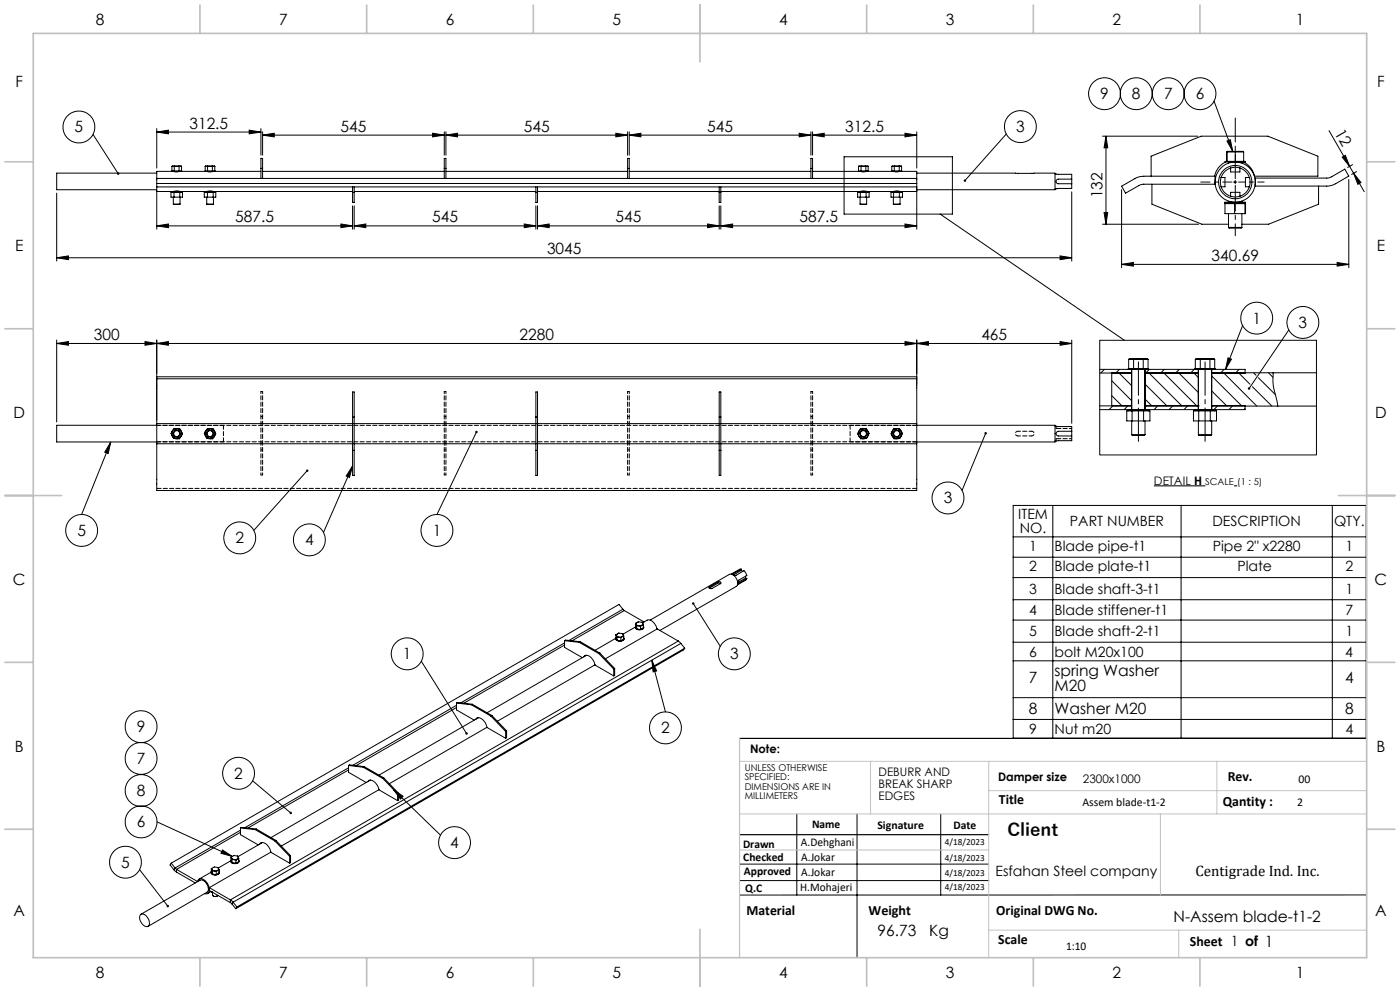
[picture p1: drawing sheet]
<svg xmlns="http://www.w3.org/2000/svg" width="420mm" height="297mm" viewBox="0 0 420 297" stroke-linecap="round" stroke-linejoin="round" font-family="sans-serif">
<g fill="none" stroke="#000" stroke-width=".3">
<path d="M47 39.6l3.5-.6v1.1zM47 38.6v11.8M47 39.6h31.3M74.8 39l3.5 .6-3.5 .5zM78.3 38.6v7.9M78.8 39.5v7M129.8 39.9l3.5 .6-3.5 .5zM133.3 39.5v7M133.8 39.5v7M184.7 39.9l3.6 .6-3.6 .5zM188.3 39.5v7M188.8 39.5v7"/>
<path d="M239.7 39.9l3.6 .6-3.6 .5zM243.3 39.5v7M243.8 39.5v7M271.5 39.9l3.5 .6-3.5 .5zM275 39.5v10.9M364.2 30.3l5.6 15.1M398.7 39.2l6.2 10.7M17 57.9v20.3M27.9 40.3l7.6 11.7M47 51.9h-30v5h30M47 53.5v2.5M47 56h228v1.4h-4.4"/>
<path d="M47 56v1.4h4.5M47 55h228M47 53.5h228M47 57v11.7M51.3 57.6h3.5v1.5h-3.5zM51.5 57.4h3.1M51.5 51.4h3M51.5 51.4h-4.5v2.1M51.5 57.5v.1M51.6 49.8h2.9M51.6 49.8v1.5M52 59.1v2.1"/>
<path d="M52 51.4l.9 .1 1.1-.1M52 57.4l1-.2 1 .2M52.2 57.6v1.5M52.4 49.8l-.1 1.5M53.7 49.8v1.5M53.9 57.6v1.5M54 57.4h.1M54 51.4h.1M54 59.1v2.1M54.5 49.8v1.5M54.5 57.5v.1M54.5 51.4h7"/>
<path d="M54.6 57.4h6.9M61.3 57.6h3.4v1.5h-3.4zM61.5 57.4h3.1M61.5 51.4h3M61.5 57.5v.1M61.6 49.8h2.9M61.6 49.8v1.5M62 51.4l.9 .1 1.1-.1M62 57.4l.9-.2 1.1 .2M62 59.1v2.1M62.2 57.6v1.5M62.3 49.8v1.5"/>
<path d="M63.7 49.8v1.5M64 57.6v1.5M64 57.4h.1M64 51.4h.1M64 59.1v2.1M64.5 49.8v1.5M64.5 57.5v.1M64.5 51.4h13.8M64.6 57.4h41.2M78.3 53.5v-6h.5v6M78.3 50.5h.5M78.8 51.4h54.5"/>
<path d="M78.8 40.5l3.5-.6v1.1zM78.8 40.5h54.5M105.8 56v4.7h.5v-4.7M105.8 57.7h.5M106.3 57.4h54.5M133.3 53.5v-6h.5v6M133.3 50.5h.5M133.8 51.4h54.5M133.8 40.5l3.5-.6v1.1zM133.8 40.5h54.5M160.8 56v4.7h.5v-4.7M160.8 57.7h.5"/>
<path d="M161.3 57.4h54.5M188.3 53.5v-6h.5v6M188.3 50.5h.5M188.8 40.5l3.5-.6v1.1zM188.8 40.5h54.5M188.8 51.4h54.5M215.8 56v4.7h.5v-4.7M215.8 57.7h.5M216.3 57.4h41.2M243.3 53.5v-6h.5v6M243.3 50.5h.5M243.8 51.4h13.7"/>
<path d="M243.8 40.5l3.5-.6v1.1zM243.8 40.5h31.2M253.2 47h32.5v17.2h-32.5zM257.3 57.6h3.4v1.5h-3.4zM257.5 57.4h3.1M257.5 57.4l3.1 .1M257.5 51.3l3 .1M257.5 51.4h3M257.5 57.5v.1M257.6 49.8l-.1 1.6M257.6 49.8h2.9M258 57.4l.9-.2 1.1 .2"/>
<path d="M258 51.4l.9 .1 1.1-.1M258 59.1v2.1M258.1 57.6v1.5M258.4 49.8l-.1 1.5M259.7 49.8l.1 1.5M259.8 57.6v1.5M260 57.4h.1M260 51.4h.1M260 59.1v2.1M260.5 49.8v1.5M260.5 51.4h7M260.6 57.4l-.1 .2"/>
<path d="M260.6 57.4h6.9M267.3 57.6h3.5v1.5h-3.5zM267.5 57.4h3.1M267.5 51.3l3 .1M267.5 51.4h3M267.5 57.5v.1M267.5 49.8v1.6M267.5 49.8h3M268 59.1v2.1M268 57.4l.9-.2 1.1 .2M268 51.4l.9 .1 1.1-.1M268.1 57.6v1.5"/>
<path d="M268.4 49.8l-.1 1.5M269.7 49.8l.1 1.5M269.8 57.6v1.5M270 57.4h.1M270 51.4h.1M270 59.1v2.1M270.5 49.8v1.5M270.5 51.4h4.5v2.1M270.5 57.5v.1M275 51.9h41.5v5h-41.5M275 53.5v15.2M301.9 40.2l-12.4 13.9"/>
<path d="M316.5 52.1l5 .1v1.5M321.5 55.1v1.4l-5 .1M321.5 53.7h-4a.69 .69 0 0 0-.7 .7 .69 .69 0 0 0 .7 .7h4M321.5 53.7v1.4M321.5 57.5v20.7M330.8 40.8h28.5M331.8 40.8v26.4M331.8 40.8l.5 3.5h-1.1zM336.5 56.8v23.4M345.6 55.2v6l15 6h7.9M364.5 55.2v-2.4h-21.4l-2.4 .6-4.2 2.4 1.2 2.1 4.1-2.4 1.1-.3h21.7M366.3 56a4.4 4.4 0 0 0 2.9 2.8"/>
<path d="M366.3 53.2l-.2 1.3 .2 1.5M366.3 53.2h1.2v2.8h-1.2M367.6 48.4h6v.1h-4.6a1.25 1.25 0 0 1-1.4-.1zM367.6 48.5a6.1 6.1 0 0 0-3.2 4.3M368.1 45.5h.1M368.1 45.5h5M368.1 45.5l.2-.1h4.6l.2 .1M368.1 45.5v2.9M368.1 42.3l1-.4 .7 3.5zM368.5 48.5v.4M369.2 50.3a4.5 4.5 0 0 0-2.9 2.9M369.2 50.3l1.3-.2 1.5 .2"/>
<path d="M369.2 58.8l1.4 .3 1.4-.3M369.2 58.8v-1.2h2.8v1.2M369.2 50.3v1.2h2.8v-1.2M370.1 54.6h1M370.6 54.1v1M370.6 45.4v3M372 50.3a4.4 4.4 0 0 1 2.8 2.9M372.6 48.5v.4M373.1 48.5a6.3 6.3 0 0 1 3.2 4.3h19.1v-6l-15-6h-20l-15.1 6v6M373.1 45.5v2.9M374.8 56a4.2 4.2 0 0 1-2.8 2.8M374.8 53.2v.1a4.1 4.1 0 0 1 0 2.7"/>
<path d="M374.8 53.2h-1.2v2.8h1.2M376.6 55.2h.1M376.6 53.4h21.8l1.1-.4 3.9-2.3 1.2 2.1-4.5 2.6-1.7 .4h-21.8zM395.6 55.8v5.4l-15 6h-8M402.7 47.1l.9-.5 1.3 3.3zM404.6 53.8v26.4M404.9 49.9l1.2 2M405.8 49.4l-1.5 .8M406.1 51.9l2.2 2.8-.9 .5zM406.1 51.9l3.2 5.5M407 51.4l-1.5 .9M17 77.3l3.5-.6v1.1z"/>
<path d="M17 77.3h304.5M47 67.7l3.5-.6v1.1zM47 67.7h58.8M52 61.2h2M62 61.2h2M102.3 67.1l3.5 .6-3.5 .5zM105.8 61.7v7M106.3 67.7l3.4-.6v1.1zM106.3 67.7h54.5M106.3 61.7v7M157.3 67.1l3.5 .6-3.5 .5zM160.8 61.7v7"/>
<path d="M161.3 67.7l3.4-.6v1.1zM161.3 67.7h54.5M161.3 61.7v7M212.3 67.1l3.5 .6-3.5 .5zM215.8 61.7v7M216.3 67.7l3.5-.6v1.1zM216.3 67.7h58.7M216.3 61.7v7M258 61.2h2M268 61.2h2M271.5 67.1l3.5 .6-3.5 .5zM282 64.2l55.3 37.8"/>
<path d="M318 76.7l3.5 .6-3.5 .5zM330.8 67.2h28.8M331.2 63.7h1.1l-.5 3.5zM336.5 79.2l3.5-.5v1.1zM336.5 79.2h68.1M367.5 60.6h6.2v.2h-6.2zM367.5 61h6.2v3h-6.2zM367.6 60.8v.2M368.5 68.2h4.1M368.5 68.2l.3 .2h3.6l.2-.2M368.5 60.3v.3M368.5 64v4.2"/>
<path d="M370.4 61v3M372.6 60.3v.3M372.6 64v4.2M373.5 61v3M373.6 60.8v.2M401.1 78.7l3.5 .5-3.5 .6zM372.8 97.6l-5.1 13.1M386.6 98.9l-11.9 17.5M17 102.9l3.5-.5v1.1zM17 101.9v24.6M17 102.9h304.5M43.5 102.4l3.5 .5-3.5 .6z"/>
<path d="M47 115.5v.7M47 101.9v25.1M47 112.9h228M47 113.5h228M47 102.9l3.5-.5v1.1zM105.8 117.5h.5v25h-.5zM160.8 117.5h.5v25h-.5zM215.8 117.5h.5v25h-.5zM271.5 102.4l3.5 .5-3.5 .6zM275 102.9l3.5-.5v1.1zM275 101.9v25.1M318 102.4l3.5 .5-3.5 .6z"/>
<path d="M321.5 101.9v25M329.9 111.8h9.6M329.9 110.7h8.6M329.9 102h65v34.3h-65zM331.3 110.7l-1.1 1.1M333.5 118.6l3.1 3M333.5 114.1l6 6M333.5 111.8v9.8M335.7 111.8l3.8 3.8M335.8 110.7l-1.1 1.1M338.5 110.7h6M338.5 110.7v-.2h6v.2"/>
<path d="M338.6 107.7h5.8M338.6 107.7l.2-.2h5.4l.2 .2M338.6 107.7v2.8M339.5 110.7v12.1M339.5 111.5l-.3 .3M340.2 107.5l-.1 3M342.9 107.5l.1 3M343.5 110.7v12.1M343.5 111.8h16M343.5 111.8h.1M343.5 119.6l2 2M343.5 115.1l6.6 6.5"/>
<path d="M344.4 107.7v2.8M344.5 110.7h14M344.7 111.8l9.8 9.8M344.8 110.7l-1.1 1.1M349.2 111.8l9.8 9.8M349.3 110.7l-1.1 1.1M353.7 111.8l5.8 5.8M353.8 110.7l-1.1 1.1M358.2 111.8l1.3 1.3M358.3 110.7l-1.1 1.1M358.5 110.7h6M358.5 110.7v-.2h6v.2"/>
<path d="M358.6 107.7h5.8M358.6 107.7l.2-.2h5.4l.2 .2M358.6 107.7v2.8M359.5 110.7v12.1M360.2 107.5l-.1 3M362.9 107.5l.1 3M363.5 117.2l4.5 4.4M363.5 112.7l9 8.9M363.5 110.7v12.1M364.4 107.7v2.8M364.5 110.7h9v1.1h-10M367.1 111.8l9.9 9.9"/>
<path d="M367.3 110.7l-1.2 1.1M368.4 107.2l1 .4-1.7 3.1zM371.7 111.8l3.3 3.3M371.8 110.7l-1.1 1.1M373.5 111.7h21.4M375.7 115.9l5.9 5.8M376.1 111.7l.7 .8M377.5 113.2l5.1 5.1M380.5 111.7l1.4 1.4M382 111.7v.7a21.5 21.5 0 0 0 1.2 8.3l.1 1M33.2 132.5l-8.7 21.7M33.2 132.5l-.7 3.4-1.1-.4z"/>
<path d="M47 127.5h-30v5h30M47 133v14h228v-14M47 127v6M47 127h58.8M47 133h58.8M51.5 130.3l.4 .7M52 128.8l-.5 .7M52.2 128.4l1.7 .1 .9 1.5-1 1.5-1.7-.1-.8-1.5zM52.6 131.4l.7 .1M52.7 128.4l.8 .1M54.2 128.9l.3 .7M54.5 130.5l-.4 .6"/>
<path d="M61.5 130.3l.3 .7M61.9 128.8l-.4 .7M62.2 128.4l1.8 .1 .7 1.5-.9 1.5-1.7-.1-.8-1.5zM62.5 131.4l.8 .1M62.7 128.4l.8 .1M64.2 128.9l.3 .7M64.5 130.5l-.4 .6M105.8 139.7l-8.8 19.9M105.8 125h.5M105.8 135h.5M105.8 139.7l-1 3.4-.9-.4zM106.3 127h54.5"/>
<path d="M106.3 133h54.5M142.9 129.5l-11.8 24.7M160.8 125h.5M160.8 135h.5M161.3 127h54.5M161.3 133h54.5M215.8 125h.5M215.8 135h.5M216.3 127h58.7M216.3 133h58.7M257.5 130.5l.5 .6M257.8 128.9l-.3 .7"/>
<path d="M258.1 128.5l1.7-.1 .9 1.5-.7 1.5-1.8 .1-.9-1.5zM259.3 128.4l-.7 .1M259.5 131.4l-.8 .1M260.1 128.8l.4 .7M260.5 130.3l-.3 .7M267.5 130.5l.5 .6M267.9 128.9l-.4 .7M268.1 128.5l1.7-.1 1 1.5-.9 1.5-1.7 .1-.9-1.5zM269.3 128.4l-.8 .1M269.5 131.4l-.8 .1M270.1 128.8l.4 .7M270.5 130.3l-.3 .7"/>
<path d="M275 127.5h41.5v5h-41.5M275 127v6M295.7 129.9l-7.1 17.1M316.5 127.7l5 .1v1.5M321.5 129.3h-4a.71 .71 0 0 0-.7 .7 .71 .71 0 0 0 .7 .7h4M321.5 130.7v1.4l-5 .1M321.5 129.3v1.4M329.9 121.6h9.6M329.9 122.8h8.5M333.9 121.6l-1.2 1.2M338 123.2h7v2.9h-7zM338.3 121.6l-1 1.2"/>
<path d="M338.4 122.8h6.2M338.4 122.8v.1h6.2v-.1M338.5 122.9v.3M339.5 130.3h4M339.5 130.3l.2 .2h3.6l.2-.2M339.5 126.1v4.2M339.6 123.2v2.9M343.1 123.2v2.9M343.5 121.6h.1M343.5 126.1v4.2M343.5 121.6h16M344.5 122.9v.3"/>
<path d="M344.6 122.8h13.8M347.3 121.6l-1.1 1.2M351.8 121.6l-1.1 1.2M356.3 121.6l-1.1 1.2M358 123.2h6.9v2.9h-6.9zM358.4 122.8h6.2M358.4 122.8v.1h6.2v-.1M358.5 122.9v.3M359.5 121.6h.1M359.5 130.3h4M359.5 130.3l.2 .2h3.6l.2-.2M359.5 126.1v4.2"/>
<path d="M359.6 123.2v2.9M363.1 123.2v2.9M363.5 121.6h.1M363.5 121.6h10v1.2h-8.9M363.5 126.1v4.2M364.5 122.9v.3M365.3 121.6l-1.1 1.2M369.8 121.6l-1.1 1.2M373.5 122.4l-.3 .4M373.5 121.7h21.4M92.1 141.1l-16 17.9M304 151.5h105.9v69.7h-105.9z"/>
<path d="M315.8 151.5v69.7M346.2 145.6h12M354.3 151.5v69.7M360.6 145.6h1M370.2 145.6h1M399.7 151.5v69.7M212.8 175.9v.3M212.8 176.2v.1M215.3 174.4a.5 .5 0 0 1 .6-.1 .5 .5 0 0 1 .3 .6l-2.6 1.5a.53 .53 0 0 1-.5 0 .53 .53 0 0 1-.3-.5M215.3 174.8l.9 .1M215.3 174.4l-2.5 1.5M215.3 174.8l-2.5 1.4"/>
<path d="M215.3 174.4v.4M220 171.9l-.1 .1a.57 .57 0 0 0 .9 .4l2.4-1.4 .5 .7 .3 .8-2.4 1.4a.47 .47 0 0 0-.3 .5 .47 .47 0 0 0 .4 .4M222.4 170.6h-.4l-2.6 1.4M222.4 170.6l-2.4 1.3M222.4 171l-2.4 1.3v-.4M222.4 171l.4 .2M222.4 170.6v.4M223.7 173.2l-2.4 1.4 .4 .2M223.7 172.7v.5M223.7 173.2l.3 .2M224 173.4l-.3 .4-2.5 1.5M224 173.4l-2.3 1.4"/>
<path d="M304 160.9h105.9M304 167h105.9M304 173.1h105.9M304 179.7h105.9M126.4 198.2l13.6 21.6M169.4 192v2l5.3 3.1M169.4 192l4.4 .5M169.4 192l.3-.2 4.4 .5M169.4 193.3l-30.2 17.4M169.4 192.7l-31.1 17.9M173.8 192.5l5.9 3.4M174.1 192.3l-.3 .2"/>
<path d="M174.1 192.3l5.9 3.5M175.1 196.8a1.62 1.62 0 0 1 2.7 .8l.7 1.7 5.6 3.3M175.6 196.4l-.2 .3M175.9 196.4l-29.8 17.2M178.5 199.2l-29.3 16.9M179.7 195.9l4.4 4.6M180 195.8l-.3 .1M180 195.8l4.4 4.5M184.7 191.4a1.4 1.4 0 0 0 1.3 .8 1.4 1.4 0 0 0 1.2-.8M184.7 191.3l-6.2 3.6M184.8 191.1a1.2 1.2 0 0 0 .7 1 1.2 1.2 0 0 0 1.3-.2l.4-.4-.1-.4M184.8 190.2l.3 .7"/>
<path d="M184.8 190.2v1l.3 .7M184.9 190.2l.3 .6M184.9 190.2h-.1M185.1 191.9l1.2 .1M185.1 190.9v1M185.2 190.8l1.1 .2M185.2 190.8l-.1 .1M185.7 189.8l-.8 .4M185.7 189.8l1 .1M185.7 189.8l-.9 .4M186.3 191v1M186.7 189.9l.3 .6"/>
<path d="M186.7 189.9l.4 .7M186.9 182.6l.4 .4M186.9 182.6l-1.2-1.5-134.3 77.6M186.9 182.6l-16.2 9.3M187 190.5l-.7 .5M187 190.5l.1 .1M187.1 190.6l-.8 .5-1.2-.2M187.1 190.6v1l-.8 .4M187.3 183l5.9 3.4M187.3 183l-15.7 9M190.6 188a1.43 1.43 0 0 0 2.5 0M190.6 188h.1"/>
<path d="M190.6 187.9l-3.7 2.2M190.7 187.7a1.2 1.2 0 0 0 .7 1.1 1.2 1.2 0 0 0 1.3-.3l.4-.4-.1-.4M190.7 186.9l.3 .6M190.7 186.9v.9l.3 .7M190.8 186.8l.3 .6M190.8 186.8l-.1 .1M191 188.5l1.2 .2M191 187.5v1M191.1 187.4l1.1 .2M191.1 187.4l-.1 .1M191.5 186.3l-.8 .6M191.5 186.3h.1"/>
<path d="M191.6 186.3l-.8 .5M191.6 186.3l1 .2M192.2 187.6v1.1M192.6 186.5l.3 .6M192.6 186.5l.4 .7M192.8 186.7l1.3-.8a2.85 2.85 0 0 1 3 2.6M192.9 187.1l-.7 .5M192.9 187.1l.1 .1M193 187.2l-.8 .5-1.2-.2M193 187.2v.9l-.8 .6M193.1 188h.1M195.1 185.8l23.7-13.6a2.46 2.46 0 0 1 2.3 3.3l-23.1 13.4"/>
<path d="M195.5 197.8l4.1 15.6M195.5 197.8l1.5 3.3-1.1 .3zM203.5 192.1l.8 .7M203.5 192.1l-134.4 77.6M203.5 192.1l-6.3-3.6-15.6 8.9M204.3 192.8l1.1 1.5M204.3 192.8l-134.4 77.6M205.4 194.3l-134.3 77.5M205.4 194.3l-.3 .5-134.4 77.5M208 180.9l8.1 12.8M304 185.8h105.9M304 192.5h105.9"/>
<path d="M304 198h105.9M136.9 210.7v2.1l5.4 3M136.9 210.7l4.5 .5M136.9 210.7l.4-.2 4.4 .6M136.9 212.1l-30.1 17.4M136.9 211.4l-31.1 18M141.4 211.2l5.9 3.4M141.7 211.1l-.3 .1M141.7 211.1l5.9 3.4M142.7 215.5h.1a1.53 1.53 0 0 1 2.4 .6l.5 .6 .4 1.3 5.6 3.3M143.2 215.2l-.2 .2M143.5 215.1l-29.8 17.2"/>
<path d="M146.1 218l-29.3 16.9M147.3 214.6l4.4 4.6M147.6 214.5l-.3 .1M147.6 214.5l4.4 4.5M151.7 219.2v2.1M152 219l-.3 .2M152 219v2.1l-.3 .2M184.1 200.5v2.1M184.4 200.3l-.3 .2M184.4 200.3v2.1l-.3 .2M304 209.1h105.9M304 215.6h105.9"/>
<path d="M75.8 234l11.4 9.7M104.6 229.4v2.1l5.3 3M104.6 229.4l4.4 .5M104.6 229.4l.2-.2 4.5 .6M104.6 230.7l-30.2 17.5M104.6 230.1l-31.2 18M109 229.9l5.9 3.4M109.3 229.8l-.3 .1M109.3 229.8l5.8 3.3M110.3 234.3l.1-.1a1.64 1.64 0 0 1 2.5 .8l.8 1.7M110.8 233.9l-.2 .2M111.1 233.8l-29.8 17.2"/>
<path d="M113.7 236.7l-29.3 16.9M113.7 236.7l5.6 3.3M114.9 233.3l4.4 4.6M115.1 233.1l-.2 .2M115.1 233.1l4.5 4.7M118 236.6l14.2 13.7M118 236.6l2.9 2.1-.7 .8zM119.3 237.9v2.1M119.6 237.8l-.3 .1M119.6 237.8v2l-.3 .2M47.1 246.3l22.6 10.4M51.4 258.7l-.4 .5 1.2 1.5"/>
<path d="M51.4 258.7l1.1 1.4M65.4 260l-1.1-.2-.8 .5M65.4 260l.3 .6M65.4 260l.3 .7M66.7 254.7l3 2-3.4-1zM69.2 258.1a1.39 1.39 0 0 0 1.3 .7 1.39 1.39 0 0 0 1.2-.7M69.2 258l-3.7 2.1M69.3 257.8v.1a1.36 1.36 0 0 0 1.1 .9 1.36 1.36 0 0 0 1.3-.6l-.1-.4M69.3 256.9l.3 .7M69.3 256.9v1l.3 .6M69.4 256.9l.3 .6M69.4 256.9h-.1"/>
<path d="M69.6 257.6l1.2 .2M69.6 258.5l1.2 .2M69.6 257.6v.9M69.7 257.5l-.1 .1M69.7 257.5l1 .2M70.7 257.7l.1 .1M70.8 257.8v.9M71.3 256.6l-1.1-.2-.8 .5M71.3 256.6l.2 .6M71.3 256.6l.3 .7M71.5 257.2l-.8 .5M71.5 257.2l.1 .1"/>
<path d="M71.6 257.3l-.8 .5M71.6 257.3v.9l-.8 .5M72.1 248.1v2.1l5.4 3M72.1 248.1l4.5 .5M72.1 248.1l.3-.1 4.5 .5M72.1 249.4l-19.1 11.2M72.1 248.8l-19.6 11.3M76.6 248.6l5.8 3.4M76.9 248.5l-.3 .1M76.9 248.5l5.9 3.4M77.9 253a1.62 1.62 0 0 1 2.6 .7l.8 1.7 5.6 3.3M78.4 252.6l-.2 .2"/>
<path d="M78.7 252.5l-7.3 4.2M81.3 255.4l-18.5 10.6M82.4 252l4.5 4.6M82.8 251.9l-.4 .1M82.8 251.9l4.4 4.6M86.9 256.6v2.1M87.2 256.5l-.3 .1M87.2 256.5v2l-.3 .2M221.9 259h74.7M239 243.9v24.3M257.1 243.9v43.1M282.2 243.9v24.3"/>
<path d="M41.9 260.6l8.4 11M42.1 274.2a1.59 1.59 0 0 1 2.4 1.1l.2 .7a1.09 1.09 0 0 1-.2 1.6 1.09 1.09 0 0 1-1.6-.4l-.9-1.4-.1-.9zM42.3 274l17.7-10.2a2.5 2.5 0 0 1 2.2 3.5l-17.8 10.3M52.2 260.7l.8 .7M52.5 260.1l.5 .5M52.5 260.1l-.3 .6M53 260.6l6.3 3.6M53 261.4l5.6 3.2M53 260.6v.8M59.3 264.2h.1M59.3 264.2a1.19 1.19 0 0 1 1-.9 1.19 1.19 0 0 1 1.2 .6 2.89 2.89 0 0 1 .8 3.9h-.9M62.8 266l6.3 3.7"/>
<path d="M62.8 266v.9l6.3 3.6M63.3 261.4a1.37 1.37 0 0 0 1.3 .9 1.37 1.37 0 0 0 1.2-.9M63.3 261.4l-3.5 2.1M63.4 267.2l-1.1 .6M63.4 261.2v.1M63.4 260.3l.3 .7M63.4 261.3l.3 .6M63.4 260.3v1M63.5 260.3l.3 .6M63.5 260.3h-.1M63.5 267.3l.1 .1M63.6 267.4h.2"/>
<path d="M63.6 267.3v.1M63.7 261v.9M63.7 261l1.2 .2M63.7 261.9l1.2 .2M63.7 267.4v.8a.97 .97 0 0 0 1.7 .1M63.8 260.9l-.1 .1M63.8 260.9l1 .2M64 268.5l.5 .2 .7-.2M64.8 261.1l.1 .1M64.9 261.2v.9M65.7 260.6l-.9 .5M65.7 260.6v.1"/>
<path d="M65.7 261.2a1.2 1.2 0 0 1-.8 1.1 1.2 1.2 0 0 1-1.3-.4l-.2-.6M65.7 260.7l-.8 .5M65.7 260.7v1l-.8 .4M69.1 269.7l.8 .7M69.1 270.5l.5 .4M69.1 269.7v.8M69.6 270.9l1.1 1.4M69.9 270.4l1.2 1.4M69.9 270.4l-.3 .5M71.1 271.8l-.4 .5M221.9 263.9h74.7M410 268.2h-188.1"/>
<circle cx="23.7" cy="38.1" r="4.8"/>
<circle cx="306.1" cy="38" r="4.8"/>
<circle cx="331.4" cy="28.1" r="4.8"/>
<circle cx="340.9" cy="28.1" r="4.8"/>
<circle cx="350.5" cy="28.1" r="4.8"/>
<circle cx="360" cy="28.1" r="4.8"/>
<circle cx="370.6" cy="54.6" r="6"/>
<circle cx="370.6" cy="54.6" r="5"/>
<circle cx="377" cy="95.3" r="4.8"/>
<circle cx="390.9" cy="96.6" r="4.8"/>
<circle cx="53" cy="130" r=".91"/>
<circle cx="53" cy="130" r="1.01"/>
<circle cx="63" cy="130" r=".89"/>
<circle cx="63" cy="130" r="1.01"/>
<circle cx="259" cy="130" r="1"/>
<circle cx="259" cy="130" r=".91"/>
<circle cx="269" cy="130" r="1.01"/>
<circle cx="269" cy="129.9" r=".9"/>
<circle cx="24.5" cy="159" r="4.8"/>
<circle cx="131.1" cy="159" r="4.8"/>
<circle cx="284.4" cy="149.2" r="4.8"/>
<circle cx="71.9" cy="161.2" r="4.8"/>
<circle cx="92.8" cy="161.8" r="4.8"/>
<circle cx="122.2" cy="196" r="4.8"/>
<circle cx="220.3" cy="196" r="4.8"/>
<circle cx="42.3" cy="217.8" r="4.8"/>
<circle cx="199.6" cy="218.2" r="4.8"/>
<circle cx="42.3" cy="227.3" r="4.8"/>
<circle cx="42.3" cy="236.9" r="4.8"/>
<circle cx="71.6" cy="231.8" r="4.8"/>
<circle cx="37.6" cy="258.4" r="4.8"/>
<circle cx="42.3" cy="246.3" r="4.8"/>
<circle cx="136.4" cy="252.5" r="4.8"/>
</g>
<path d="M358.2 145.6h2.4" fill="none" stroke="#000" stroke-width=".33"/>
<path d="M370.6 53.6v-18.2" fill="none" stroke="#000" stroke-width=".3" stroke-dasharray="15.2 1.3 1.3 1.3" stroke-dashoffset="8.1"/>
<path d="M369.6 54.6h-9.4" fill="none" stroke="#000" stroke-width=".3" stroke-dasharray="15.2 1.3 1.3 1.3" stroke-dashoffset="12.5"/>
<path d="M370.6 55.6v15.1" fill="none" stroke="#000" stroke-width=".3" stroke-dasharray="15.2 1.3 1.3 1.3" stroke-dashoffset="7.6"/>
<path d="M371.6 54.6h7.6" fill="none" stroke="#000" stroke-width=".3" stroke-dasharray="15.2 1.3 1.3 1.3" stroke-dashoffset="13.3"/>
<path d="M341.5 132.3v-23.8M361.5 132.3v-23.8" fill="none" stroke="#000" stroke-width=".3" stroke-dasharray="15.2 1.3 1.3 1.3" stroke-dashoffset="5.2"/>
<path d="M221.9 221.3h188.1M221.9 250.2h74.7" fill="none" stroke="#000" stroke-width=".35"/>
<path d="M221.9 228.2h188.1M261.2 228.2v15.7M296.6 228.2v58.8M296.6 237h113.4M365.1 228.2v15.7M221.9 243.9h188.1M221.9 254.7h74.7M348.1 243.9v24.3M296.6 278.8h113.4M353.6 278.8v8.2" fill="none" stroke="#c0c0c0" stroke-width=".3"/>
<path d="M221.9 221.3v65.7" fill="none" stroke="#c0c0c0" stroke-width=".35"/>
<g fill="none" stroke="#c0c0c0" stroke-width=".5">
<path d="M10 10h400v277h-400zM60 1.5v8.5M110 1.5v8.5M160 1.5v8.5M210 1.5v17M260 1.5v8.5M310 1.5v8.5M360 1.5v8.5M1.5 48.5h8.5M410 48.5h8.5M1.5 98.5h8.5M410 98.5h8.5"/>
<path d="M1.5 148.5h17M401.5 148.5h17M1.5 198.5h8.5M410 198.5h8.5M1.5 248.5h8.5M410 248.5h8.5M210 278.5v17M60 287v8.5M110 287v8.5M160 287v8.5M260 287v8.5M310 287v8.5"/>
<path d="M360 287v8.5"/>
</g>
<g fill="#000">
<path d="M47 39.6l3.5-.6v1.1zM74.8 39l3.5 .6-3.5 .5zM243.8 40.5l3.5-.6v1.1zM271.5 39.9l3.5 .6-3.5 .5z"/>
<path d="M78.8 40.5l3.5-.6v1.1zM129.8 39.9l3.5 .6-3.5 .5zM133.8 40.5l3.5-.6v1.1zM184.7 39.9l3.6 .6-3.6 .5z"/>
<path d="M188.8 40.5l3.5-.6v1.1zM239.7 39.9l3.6 .6-3.6 .5z"/>
<path d="M331.8 40.8l.5 3.5h-1.1zM331.2 63.7h1.1l-.5 3.5z"/>
<path d="M406.1 51.9l2.2 2.8-.9 .5zM402.7 47.1l.9-.5 1.3 3.3z"/>
<path d="M17 77.3l3.5-.6v1.1zM318 76.7l3.5 .6-3.5 .5z"/>
<path d="M47 67.7l3.5-.6v1.1zM102.3 67.1l3.5 .6-3.5 .5zM106.3 67.7l3.4-.6v1.1zM157.3 67.1l3.5 .6-3.5 .5zM161.3 67.7l3.4-.6v1.1zM212.3 67.1l3.5 .6-3.5 .5zM216.3 67.7l3.5-.6v1.1zM271.5 67.1l3.5 .6-3.5 .5z"/>
<path d="M336.5 79.2l3.5-.5v1.1zM401.1 78.7l3.5 .5-3.5 .6z"/>
<path d="M17 102.9l3.5-.5v1.1zM43.5 102.4l3.5 .5-3.5 .6z"/>
<path d="M47 102.9l3.5-.5v1.1zM271.5 102.4l3.5 .5-3.5 .6zM275 102.9l3.5-.5v1.1zM318 102.4l3.5 .5-3.5 .6z"/>
<path d="M295.4 129.6a.37 .37 0 0 0 0 .5 .37 .37 0 0 0 .6-.1 .37 .37 0 0 0-.2-.5l-.1 .4 .1-.4zM33.2 132.5l-.7 3.4-1.1-.4zM142.7 129.2a.36 .36 0 0 0 0 .5 .36 .36 0 0 0 .5 0 .36 .36 0 0 0-.1-.6l-.2 .4 .2-.4zM91.9 140.9a.36 .36 0 0 0 0 .5 .36 .36 0 0 0 .5-.1 .36 .36 0 0 0 0-.5l-.3 .3 .3-.3zM105.8 139.7l-1 3.4-.9-.4zM35.1 51.9l.1 .4 .2 .1 .3-.1-.2-.3 .2 .3 .1-.2-.3-.4zM289.2 53.9v.5l.3-.3-.3 .3a.37 .37 0 0 0 .6 0 .37 .37 0 0 0-.1-.6 .37 .37 0 0 0-.5 .1zM207.8 180.5a.37 .37 0 0 0 0 .7 .37 .37 0 0 0 .6-.3 .37 .37 0 0 0-.5-.4l.1 .4zM195.5 197.8l1.5 3.3-1.1 .3zM87 243.3v.6h.5l-.3-.2 .3 .2 .1-.4zM50.1 271.3v.6l.5-.1-.3-.2 .3 .2v-.5zM118 236.6l2.9 2.1-.7 .8zM66.7 254.7l3 2-3.4-1zM139.7 219.6v.5h.5l-.2-.3 .2 .3 .1-.1-.1-.5zM368.1 42.3l1-.4 .7 3.5zM374.5 116.1l-.2 .3 .2 .4 .2-.4-.2 .4a.37 .37 0 0 0 .6-.4 .37 .37 0 0 0-.6-.3zM368.4 107.2l1 .4-1.7 3.1z"/>
</g>
<g fill="none" stroke="#000" stroke-width=".3" stroke-dasharray="1.3 .6" stroke-dashoffset=".7">
<path d="M51.6 130l.7-1.3M51.7 130l.7-1.2M52.2 131.2a1.5 1.5 0 0 1 .1-2.6 1.5 1.5 0 0 1 2.2 1.3 1.5 1.5 0 0 1-2.1 1.4l-.2-.1M52.3 128.7h1.4M52.3 131.2l-.7-1.2M52.4 128.8h1.3M52.4 131.1l-.7-1.1M53.7 128.8l.7 1.1M53.7 131.1h-1.3M53.7 128.7l.8 1.2M53.8 131.2h-1.5M54.4 129.9l-.7 1.2"/>
<path d="M54.5 129.9l-.7 1.3M61.6 130l.7-1.3M61.7 130l.7-1.2M62.2 131.2a1.5 1.5 0 0 1 .1-2.6 1.5 1.5 0 0 1 2.2 1.3 1.5 1.5 0 0 1-2.1 1.4l-.2-.1M62.3 128.7h1.4M62.3 131.2l-.7-1.2M62.4 128.8h1.3M62.4 131.1l-.7-1.1M63.7 128.8l.7 1.1M63.7 131.1h-1.3M63.7 128.7l.8 1.2M63.8 131.2h-1.5"/>
<path d="M64.4 129.9l-.7 1.2M64.5 129.9l-.7 1.3M257.6 129.9l.7-1.2M257.7 129.9l.7-1.1M258.3 131.2l-.7-1.3M258.3 128.7h1.5M258.4 131.1l-.7-1.2M258.4 128.8h1.3M259.7 131.1h-1.3M259.7 128.8l.7 1.2M259.7 131.2h-1.4M259.8 128.7l.7 1.3"/>
<path d="M259.9 131.2a1.5 1.5 0 0 1-2.4-1.1 1.5 1.5 0 0 1 2.1-1.6 1.5 1.5 0 0 1 .4 2.6l-.1 .1M260.4 130l-.7 1.1M260.5 130l-.8 1.2M267.6 129.9l.7-1.2M267.7 129.9l.7-1.1M268.3 131.2l-.7-1.3M268.3 128.7h1.5M268.4 131.1l-.7-1.2M268.4 128.8h1.3M269.7 131.1h-1.3M269.7 128.8l.7 1.2M269.7 131.2h-1.4"/>
<path d="M269.8 128.7l.7 1.3M269.9 131.2a1.5 1.5 0 0 1-2.4-1.1 1.5 1.5 0 0 1 2.1-1.6 1.5 1.5 0 0 1 .4 2.6l-.1 .1M270.4 130l-.7 1.1M270.5 130l-.8 1.2"/>
</g>
<g fill="none" stroke="#000" stroke-width=".3" stroke-dasharray="1.3 .6">
<path d="M78.8 117.3h-.5M133.8 117.3h-.5M188.8 117.3h-.5M243.8 117.3h-.5M47 132.4h228M51.6 130h.1M52 129.9h.1M52 130v-.1M52.3 128.7l.1 .1M52.4 131.1l-.1 .1M53.7 131.1l.1 .1M53.7 128.7v.1"/>
<path d="M53.9 128.6l-.4-.1M54 129.9v.3M54 129.9h.1M54.2 128.9l-.3-.3M54.4 129.9h.1M61.6 130h.1M62 129.9h.1M62 130v-.1M62.3 128.7l.1 .1M62.4 131.1l-.1 .1M63.7 131.1l.1 .1M63.7 128.7v.1"/>
<path d="M63.9 128.6l-.4-.1M64 129.9h.1M64.2 128.9l-.3-.3M64.4 129.9h.1M78.8 126.8h-.5M78.8 132.8h-.5M78.8 134.8h-.5M78.8 124.8h-.5M105.8 126.9h.5M105.8 133h.5M106.3 127h-.5M106.3 132.9h-.5"/>
<path d="M133.8 126.8h-.5M133.8 132.8h-.5M133.8 134.8h-.5M133.8 124.8h-.5M160.8 126.9h.5M160.8 133h.5M161.3 127h-.5M161.3 132.9h-.5M188.8 126.8h-.5M188.8 132.8h-.5M188.8 134.8h-.5M188.8 124.8h-.5"/>
<path d="M215.8 126.9h.5M215.8 133h.5M216.3 127h-.5M216.3 132.9h-.5M243.8 126.8h-.5M243.8 132.8h-.5M243.8 134.8h-.5M243.8 124.8h-.5M257.7 129.9h-.1M258 129.9h.1M258.1 130.2l-.1-.3M258.2 128.6l-.3 .3"/>
<path d="M258.3 128.7l.1 .1M258.4 131.1l-.1 .1M258.6 128.5l-.4 .1M259.7 131.1v.1M259.8 128.7l-.1 .1M260 130.1v-.2M260 129.9v.1M260.5 130h-.1M267.7 129.9h-.1M268 129.9h.1M268.1 130.2l-.1-.3M268.2 128.6l-.3 .3"/>
<path d="M268.3 128.7l.1 .1M268.4 131.1l-.1 .1M268.6 128.5l-.4 .1M269.7 131.1v.1M269.8 128.7l-.1 .1M270 130.1v-.2M270 129.9v.1M270.5 130h-.1M275 127.5h-228M47 146.4h228M78.8 142.3h-.5M133.8 142.3h-.5"/>
<path d="M188.8 142.3h-.5M243.8 142.3h-.5"/>
</g>
<g fill="none" stroke="#000" stroke-width=".3" stroke-dasharray="1.3 .6" stroke-dashoffset=".4">
<path d="M51.6 129.5l-.1 .8M51.9 131l.7 .4M52.7 128.4l-.7 .4M53.3 131.5l.8-.4M54.5 130.4v-.8M61.6 129.5l-.1 .8M61.9 131l.7 .4M62.7 128.4l-.7 .4M63.3 131.5l.8-.4M64.5 130.4v-.8M257.5 129.6l.1 .8M258 131.1l.7 .4"/>
<path d="M259.5 131.4l.7-.4M260.1 128.8l-.8-.4M260.5 130.3v-.8M267.5 129.6l.1 .8M268 131.1l.7 .4M269.5 131.4l.7-.4M270.1 128.8l-.8-.4M270.5 130.3v-.8M305.3 130.6h4.2M309.5 129.2h-4.2"/>
</g>
<path d="M47 132.4h20M53.9 130.5a1.05 1.05 0 0 0-.7-1.6 1.05 1.05 0 0 0-1.2 1.4 1.05 1.05 0 0 0 1.8 .4l.1-.2M63.9 130.5a1.05 1.05 0 0 0-.7-1.6 1.05 1.05 0 0 0-1.2 1.4 1.05 1.05 0 0 0 1.8 .4l.1-.2M67 127.5h-20M255 132.4h20M259.9 129.4a1.05 1.05 0 0 0-1.8 0 1.05 1.05 0 0 0 .9 1.6 1.05 1.05 0 0 0 1-1.5l-.1-.1M269.9 129.4a1.05 1.05 0 0 0-1.8 0 1.05 1.05 0 0 0 .9 1.6 1.05 1.05 0 0 0 1-1.5l-.1-.1M275 127.5h-20" fill="none" stroke="#000" stroke-width=".3" stroke-dasharray="1.3 .6" stroke-dashoffset=".2"/>
<path d="M67 127.5v4.9M255 132.4v-4.9" fill="none" stroke="#000" stroke-width=".3" stroke-dasharray="1.3 .6" stroke-dashoffset=".1"/>
<g fill="none" stroke="#000" stroke-width=".3" stroke-dasharray="1.3 .6" stroke-dashoffset=".6">
<path d="M78.3 117.3v9.5M78.8 117.3v9.5M133.3 117.3v9.5M133.8 117.3v9.5M188.3 117.3v9.5M188.8 117.3v9.5M243.3 117.3v9.5M243.8 117.3v9.5M78.3 132.8v9.5M78.8 132.8v9.5M133.3 132.8v9.5M133.8 132.8v9.5"/>
<path d="M188.3 132.8v9.5M188.8 132.8v9.5M243.3 132.8v9.5M243.8 132.8v9.5"/>
</g>
<path d="M78.3 126.8v6M78.8 126.8v6M133.3 126.8v6M133.8 126.8v6M188.3 126.8v6M188.8 126.8v6M243.3 126.8v6M243.8 126.8v6M305.3 129.2a.7 .7 0 0 0-.7 .7 .7 .7 0 0 0 .7 .7M309.5 130.6a.7 .7 0 0 0 .7-.7 .7 .7 0 0 0-.7-.7M317.5 128.4h4M317.5 131.5h4" fill="none" stroke="#000" stroke-width=".3" stroke-dasharray="1.3 .6" stroke-dashoffset=".5"/>
<path d="M316.8 128.4h.7M316.8 127.7v.7M316.8 131.5v.7M317.5 131.5h-.7" fill="none" stroke="#000" stroke-width=".3" stroke-dasharray="1.3 .6" stroke-dashoffset=".3"/>
<text font-size="5.3" x="302.2" y="250.7">Client</text>
<g font-size="4.7">
<text x="28.7" y="7.6">8</text>
<text x="83.7" y="7.6">7</text>
<text x="133.7" y="7.6">6</text>
<text x="183.7" y="7.6">5</text>
<text x="233.7" y="7.6">4</text>
<text x="283.7" y="7.6">3</text>
<text x="333.7" y="7.6">2</text>
<text x="388.7" y="7.6">1</text>
<text x="4.6" y="26.1">F</text>
<text x="330.1" y="29.7">9</text>
<text x="339.6" y="29.7">8</text>
<text x="349.2" y="29.7">7</text>
<text x="358.7" y="29.7">6</text>
<text x="413.1" y="26.1">F</text>
<text x="22.4" y="39.7">5</text>
<text x="56.8" y="38.5">312.5</text>
<text x="102.2" y="39.5">545</text>
<text x="157.2" y="39.5">545</text>
<text x="212.2" y="39.5">545</text>
<text x="253.6" y="39.5">312.5</text>
<text x="304.8" y="39.6">3</text>
<text x="400.2" y="39.8" transform="rotate(60 400.2 39.8)">12</text>
<text x="330.8" y="59.5" transform="rotate(-90 330.8 59.5)">132</text>
<text x="70.6" y="66.7">587.5</text>
<text x="129.7" y="66.7">545</text>
<text x="184.7" y="66.7">545</text>
<text x="239.8" y="66.7">587.5</text>
<text x="4.5" y="75.3">E</text>
<text x="164.1" y="76.2">3045</text>
<text x="413" y="75.3">E</text>
<text x="363.5" y="78.2">340.69</text>
<text x="28.2" y="101.9">300</text>
<text x="155.9" y="101.9">2280</text>
<text x="294.4" y="101.9">465</text>
<text x="375.7" y="97">1</text>
<text x="389.6" y="98.2">3</text>
<text x="4" y="125.3">D</text>
<text x="412.5" y="125.3">D</text>
<text x="283.1" y="150.8">3</text>
<text x="23.2" y="160.6">5</text>
<text x="129.8" y="160.6">1</text>
<text x="70.6" y="162.8">2</text>
<text x="91.5" y="163.4">4</text>
<text x="3.9" y="175.3">C</text>
<text x="412.4" y="175.3">C</text>
<text x="120.9" y="197.6">1</text>
<text x="219" y="197.6">3</text>
<text x="316.4" y="202.5">spring Washer</text>
<text x="308.6" y="204.8">7</text>
<text x="316.4" y="207.1">M20</text>
<text x="403.5" y="204.8">4</text>
<text x="308.6" y="214">8</text>
<text x="316.4" y="214">Washer M20</text>
<text x="403.5" y="214">8</text>
<text x="41.1" y="219.4">9</text>
<text x="198.4" y="219.7">2</text>
<text x="4.4" y="225.3">B</text>
<text x="412.9" y="225.3">B</text>
<text x="41.1" y="228.9">7</text>
<text x="70.3" y="233.4">2</text>
<text x="41.1" y="238.5">8</text>
<text x="41.1" y="247.9">6</text>
<text x="135.1" y="254.1">4</text>
<text x="36.4" y="260">5</text>
<text x="4" y="274.6">A</text>
<text x="412.5" y="274.6">A</text>
<text x="263.3" y="280.5">96.73</text>
<text x="278.8" y="280.5">Kg</text>
<text x="352.1" y="276.4">N-Assem blade-t1-2</text>
<text x="28.7" y="293.1">8</text>
<text x="83.7" y="293.1">7</text>
<text x="133.7" y="293.1">6</text>
<text x="183.7" y="293.1">5</text>
<text x="233.7" y="293.1">4</text>
<text x="283.7" y="293.1">3</text>
<text x="333.7" y="293.1">2</text>
<text x="388.7" y="293.1">1</text>
</g>
<text font-size="4.5" x="358.6" y="262.6">Centigrade Ind. Inc.</text>
<g font-size="4.2">
<text x="305.5" y="155.6">ITEM</text>
<text x="305.9" y="159.7">NO.</text>
<text x="321" y="157.7">PART NUMBER</text>
<text x="363.7" y="157.7">DESCRIPTION</text>
<text x="400.2" y="157.7">QTY.</text>
<text x="308.7" y="165.1">1</text>
<text x="316.4" y="165.1">Blade pipe-t1</text>
<text x="363.8" y="165.1">Pipe 2&quot; x2280</text>
<text x="403.6" y="165.1">1</text>
<text x="308.7" y="171.2">2</text>
<text x="316.4" y="171.2">Blade plate-t1</text>
<text x="371.2" y="171.2">Plate</text>
<text x="403.6" y="171.2">2</text>
<text x="308.7" y="177.9">3</text>
<text x="316.4" y="177.9">Blade shaft-3-t1</text>
<text x="403.6" y="177.9">1</text>
<text x="308.7" y="184.3">4</text>
<text x="316.4" y="184.3">Blade stiffener-t1</text>
<text x="403.6" y="184.3">7</text>
<text x="308.7" y="190.7">5</text>
<text x="316.4" y="190.7">Blade shaft-2-t1</text>
<text x="403.6" y="190.7">1</text>
<text x="308.7" y="196.8">6</text>
<text x="316.4" y="196.8">bolt M20x100</text>
<text x="403.6" y="196.8">4</text>
<text x="308.7" y="219.9">9</text>
<text x="316.4" y="219.9">Nut m20</text>
<text x="403.6" y="219.9">4</text>
<text x="368.3" y="234.1">Rev.</text>
<text x="299.7" y="240.9">Title</text>
<text x="366.8" y="241.6">Qantity :</text>
<text x="298.6" y="262.6">Esfahan Steel company</text>
<text x="223.9" y="274.2">Material</text>
<text x="260.6" y="274.2">Weight</text>
<text x="298.9" y="274.2">Original DWG No.</text>
<text x="299.5" y="282.8">Scale</text>
<text x="357" y="283.6">Sheet 1 of 1</text>
</g>
<g font-size="3.5">
<text x="346.2" y="145.2">DETAIL H</text>
<text x="225" y="225.7">Note:</text>
<text x="263.6" y="232.6">DEBURR AND</text>
<text x="263.6" y="236.1">BREAK SHARP</text>
<text x="263.6" y="239.7">EDGES</text>
<text x="299.4" y="234.1">Damper size</text>
<text x="324.9" y="234.7">2300x1000</text>
<text x="389.6" y="234.7">00</text>
<text x="324.7" y="241.6">Assem blade-t1-2</text>
<text x="389.2" y="241.6">2</text>
<text x="243.6" y="248.1">Name</text>
<text x="263.2" y="248.5">Signature</text>
<text x="286" y="248.5">Date</text>
<text x="222.9" y="254">Drawn</text>
<text x="240.3" y="253.6">A.Dehghani</text>
<text x="240.4" y="257.9">A.Jokar</text>
<text x="223" y="258.1">Checked</text>
<text x="223.2" y="262.1">Approved</text>
<text x="240.4" y="262.4">A.Jokar</text>
<text x="223.6" y="267.4">Q.C</text>
<text x="240.1" y="267.1">H.Mohajeri</text>
<text x="319.8" y="284.6">1:10</text>
</g>
<g font-size="2.8">
<text x="361.6" y="145.2">SCALE (1 : 5)</text>
<text x="223.4" y="231">UNLESS OTHERWISE</text>
<text x="223.4" y="233.8">SPECIFIED:</text>
<text x="223.4" y="236.7">DIMENSIONS ARE IN</text>
<text x="223.4" y="239.5">MILLIMETERS</text>
<text x="283.5" y="253.2">4/18/2023</text>
<text x="283.5" y="258.1">4/18/2023</text>
<text x="283.5" y="262.7">4/18/2023</text>
<text x="283.5" y="266.6">4/18/2023</text>
</g>
</svg>
